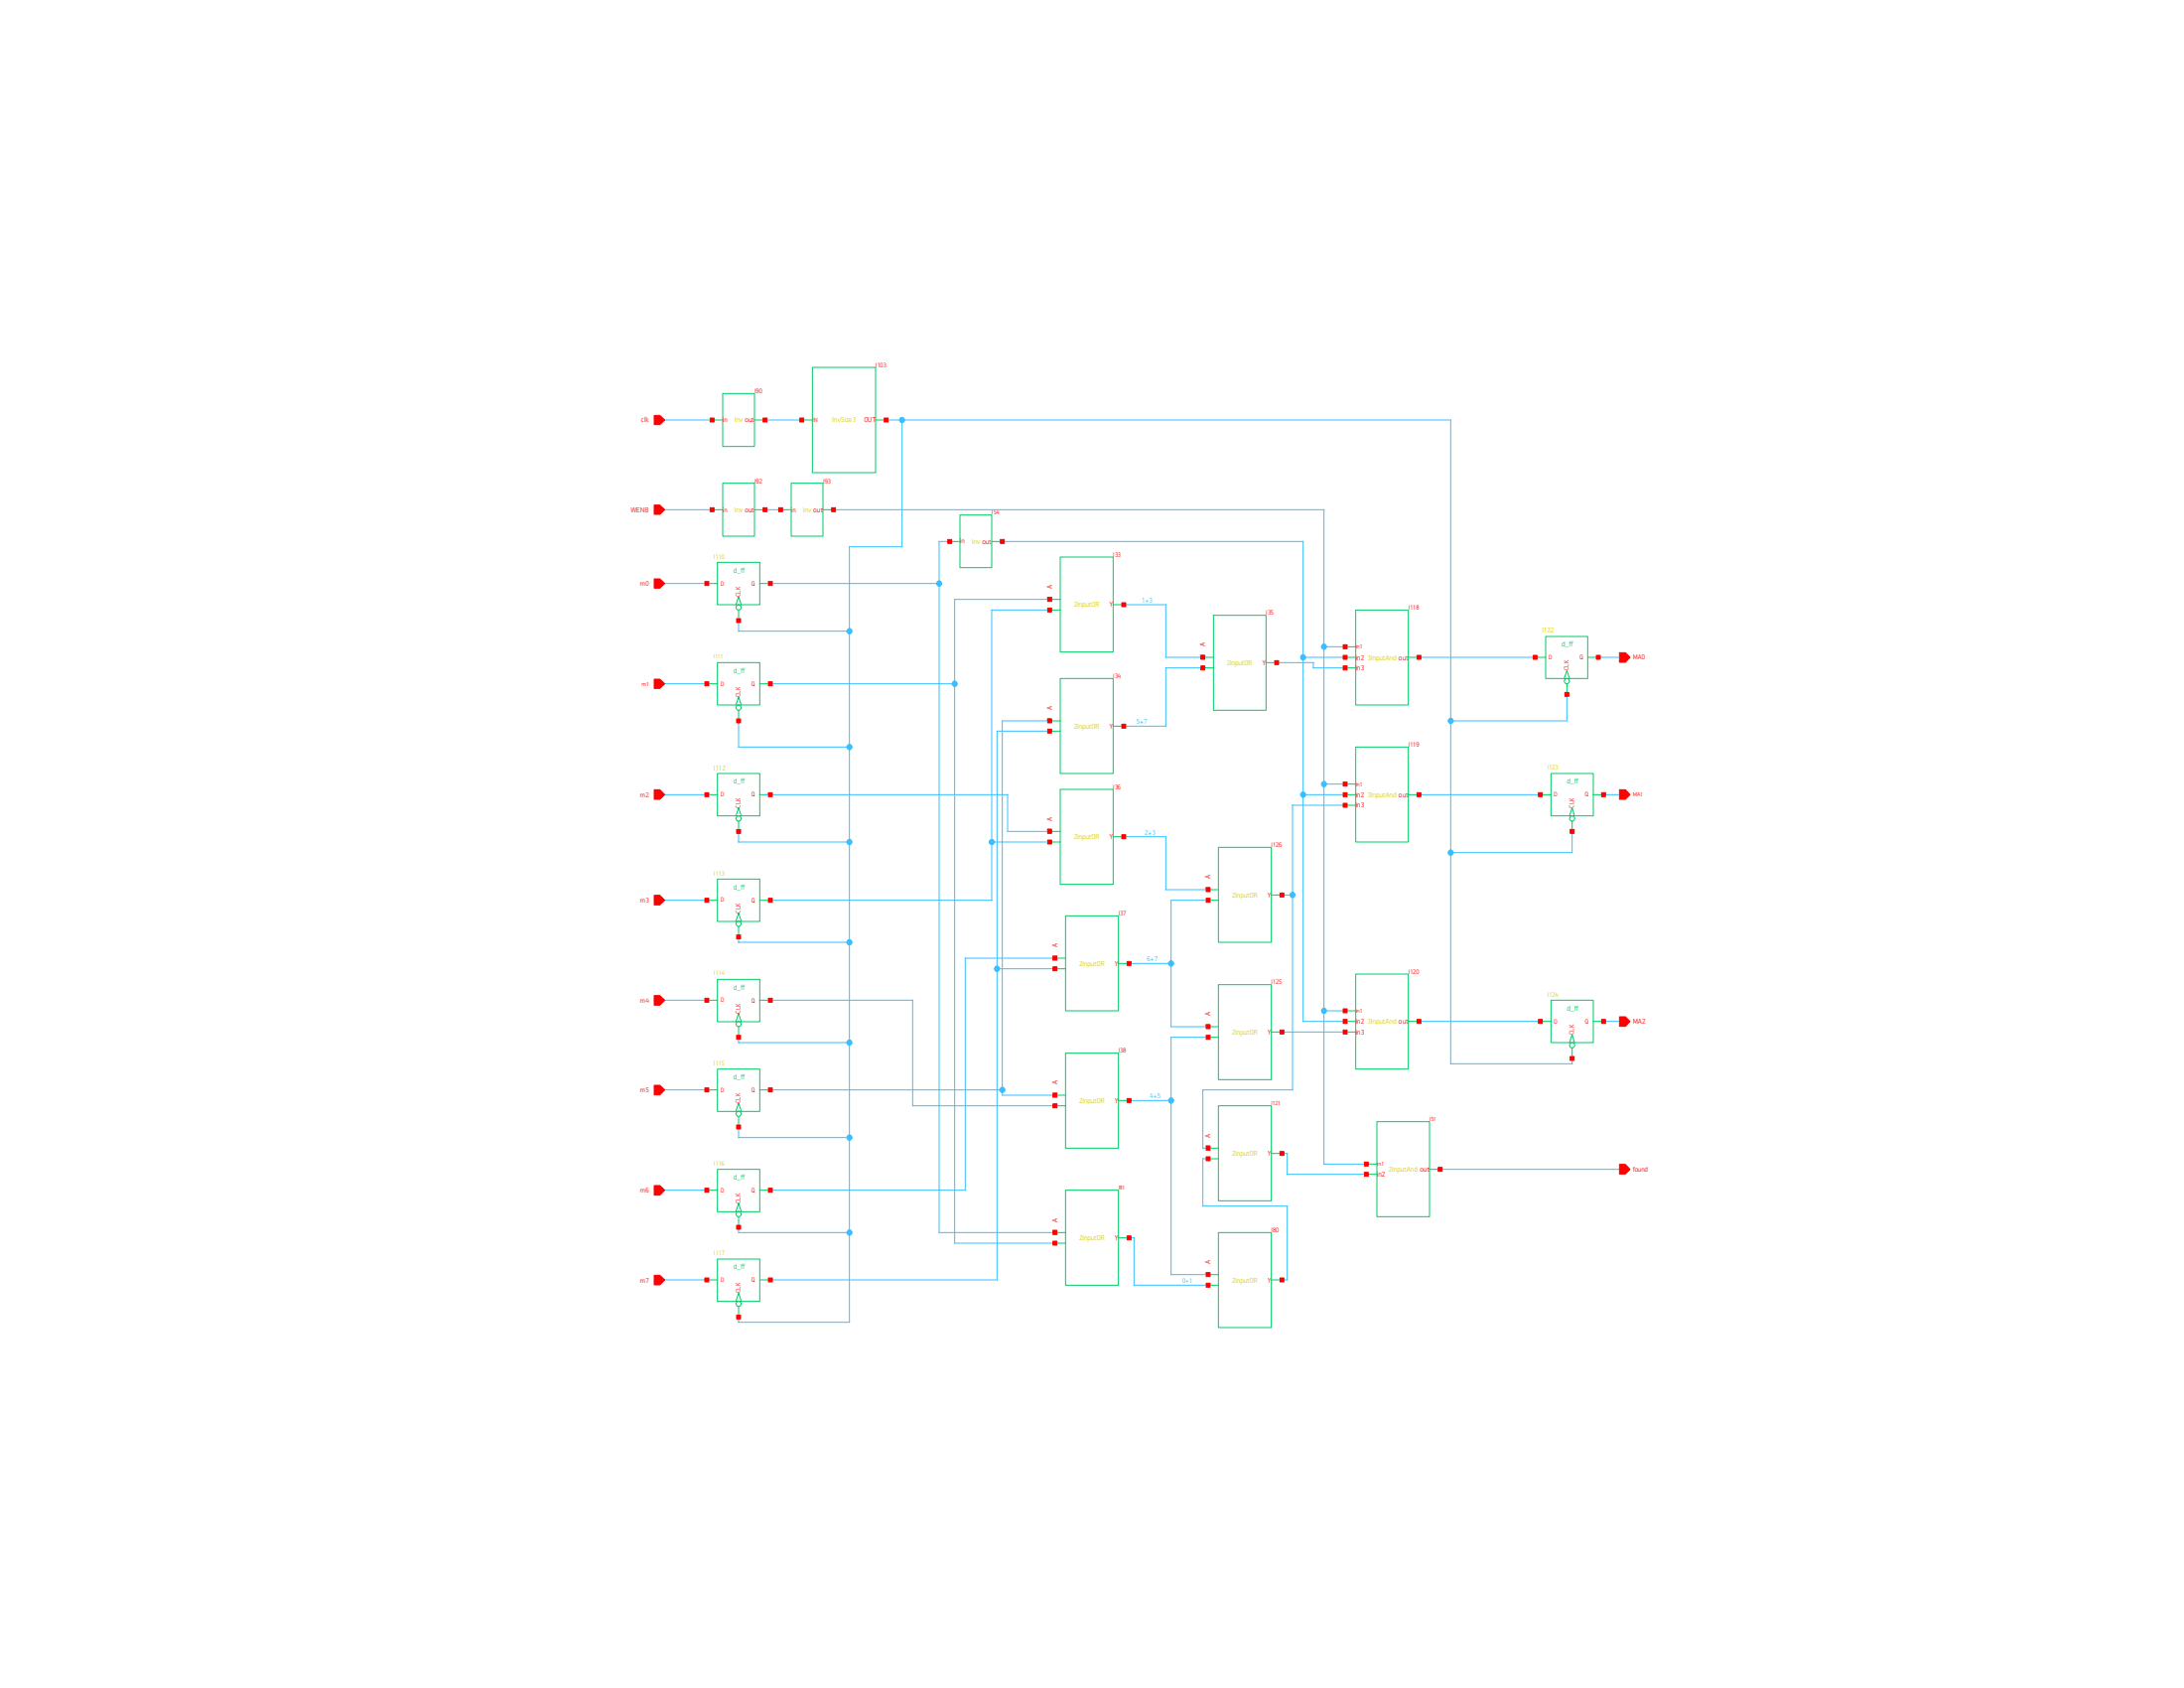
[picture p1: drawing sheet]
<svg xmlns="http://www.w3.org/2000/svg" width="279mm" height="216mm" viewBox="0 0 279 216" stroke-linecap="round" stroke-linejoin="round" font-family="sans-serif">
<g fill="none" stroke="#0c6" stroke-width=".13">
<path d="M91.1 53.7h1.4M92.5 50.3h4v6.8h-4zM96.5 53.7h1.4M102.6 53.7h1.3M103.9 47h8.1v13.5h-8.1zM112 53.7h1.4M90.4 74.6h1.4M91.1 65.2h1.4M91.8 71.9h5.4v5.4h-5.4zM92.5 61.8h4v6.8h-4zM94.1 77.3l.4-1 .3 1M94.5 78v1.4"/>
<path d="M96.5 65.2h1.4M97.2 74.6h1.4M99.9 65.2h1.3M101.2 61.8h4.1v6.8h-4.1zM105.3 65.2h1.3M121.5 69.3h1.3M122.8 65.9h4.1v6.7h-4.1zM126.9 69.3h1.3M134.3 78h1.3M134.3 76.7h1.3M135.6 71.2h6.8v12.2h-6.8zM142.4 77.3h1.4"/>
<path d="M155.2 78.7h6.8v12.1h-6.8zM173.4 78h6.8v12.2h-6.8zM90.4 87.5h1.4M91.8 98.9h5.4v5.5h-5.4zM91.8 84.8h5.4v5.4h-5.4zM94.1 90.2l.4-1 .3 1M94.5 90.8v1.4M97.2 87.5h1.4M134.3 93.5h1.3M134.3 92.2h1.3M135.6 86.8h6.8v12.1h-6.8zM142.4 92.9h1.4"/>
<path d="M153.9 84.1h1.3M153.9 85.4h1.3M162 84.8h1.3M172.1 84.1h1.3M172.1 85.4h1.3M172.1 82.7h1.3M173.4 95.5h6.8v12.2h-6.8zM180.2 84.1h1.3M196.4 84.1h1.3M197.7 81.4h5.4v5.4h-5.4zM198.4 98.9h5.4v5.5h-5.4zM200.1 86.8l.3-1 .4 1"/>
<path d="M200.4 87.5v1.3M203.1 84.1h1.4M90.4 101.6h1.4M90.4 115.1h1.4M91.8 112.4h5.4v5.5h-5.4zM94.1 104.4l.4-1.1 .3 1.1M94.1 117.8l.4-1 .3 1M94.5 105v1.3M94.5 118.5v1.3M97.2 101.6h1.4M97.2 115.1h1.4M134.3 107.7h1.3"/>
<path d="M134.3 106.3h1.3M135.6 101h6.8v12.1h-6.8zM136.3 117.1h6.8v12.2h-6.8zM142.4 107h1.4M154.6 115.1h1.3M154.6 113.8h1.3M155.9 108.4h6.7v12.1h-6.7zM162.6 114.5h1.4M172.1 101.6h1.3M172.1 103h1.3M172.1 100.3h1.3M180.2 101.6h1.3"/>
<path d="M197.1 101.6h1.3M200.8 104.4l.3-1.1 .3 1.1M201.1 105v1.3M203.8 101.6h1.3M90.4 127.9h1.4M90.4 139.4h1.4M91.8 125.3h5.4v5.4h-5.4zM91.8 136.7h5.4v5.5h-5.4zM94.1 130.6l.4-1 .3 1M94.5 131.3v1.4M97.2 127.9h1.4M97.2 139.4h1.4"/>
<path d="M135 123.9h1.3M135 122.6h1.3M136.3 134.7h6.8v12.2h-6.8zM143.1 123.2h1.3M154.6 132.7h1.3M154.6 131.3h1.3M155.9 125.9h6.7v12.2h-6.7zM162.6 132h1.4M172.1 130.6h1.3M172.1 132h1.3M172.1 129.3h1.3M173.4 124.6h6.8v12.1h-6.8z"/>
<path d="M180.2 130.6h1.3M197.1 130.6h1.3M198.4 127.9h5.4v5.4h-5.4zM200.8 133.3l.3-1 .3 1M201.1 134v1.4M203.8 130.6h1.3M90.4 152.2h1.4M91.8 149.6h5.4v5.4h-5.4zM94.1 154.9l.4-1 .3 1M94.1 142.1l.4-1 .3 1M94.5 142.8v1.3M94.5 155.6v1.4"/>
<path d="M97.2 152.2h1.4M135 159h1.3M135 157.6h1.3M135 141.4h1.3M135 140.1h1.3M136.3 152.2h6.8v12.2h-6.8zM143.1 158.3h1.3M143.1 140.8h1.3M154.6 148.2h1.3M154.6 146.9h1.3M155.9 141.4h6.7v12.2h-6.7zM155.9 157.6h6.7v12.2h-6.7z"/>
<path d="M162.6 147.5h1.4M174.8 150.2h1.3M174.8 148.9h1.3M176.1 143.5h6.8v12.1h-6.8zM182.9 149.6h1.3M90.4 163.7h1.4M91.8 161h5.4v5.5h-5.4zM94.1 166.4l.4-1 .3 1M94.5 167.1v1.3M97.2 163.7h1.4M154.6 164.4h1.3M154.6 163h1.3"/>
<path d="M162.6 163.7h1.4"/>
<circle cx="94.5" cy="77.7" r=".34"/>
<circle cx="94.5" cy="90.5" r=".34"/>
<circle cx="200.4" cy="87.1" r=".34"/>
<circle cx="94.5" cy="104.7" r=".34"/>
<circle cx="94.5" cy="118.2" r=".34"/>
<circle cx="201.1" cy="104.7" r=".34"/>
<circle cx="94.5" cy="131" r=".34"/>
<circle cx="201.1" cy="133.7" r=".34"/>
<circle cx="94.5" cy="155.3" r=".34"/>
<circle cx="94.5" cy="142.5" r=".34"/>
<circle cx="94.5" cy="166.8" r=".34"/>
</g>
<g fill="none" stroke="#39bfff" stroke-width=".13">
<path d="M84.4 53.7h6.7M97.9 53.7h4.7M113.4 53.7h72.2v82.4h15.5v-.7M115.4 53.7v16.2h-6.7v99.2h-14.2v-.7M84.4 65.2h6.7M84.4 74.6h6M94.5 79.4v1.3h14.2M97.9 65.2h2M98.6 74.6h21.5M106.6 65.2h62.8v83.7h5.4M121.5 69.3h-1.4v88.3h14.9M128.2 69.3h38.5v61.3h5.4"/>
<path d="M134.3 78h-7.4v37.1h-28.3M134.3 76.7h-12.2v82.3h12.9M143.8 77.3h5.3v6.8h4.8M84.4 87.5h6M94.5 92.2v3.3h14.2M98.6 87.5h23.5M134.3 92.2h-6.1v47.9h6.8M134.3 93.5h-6.7v70.2h-29M153.9 85.4h-4.8v7.5h-5.3M163.3 84.8h4.7v.6h4.1M166.7 84.1h5.4M169.4 82.7h2.7"/>
<path d="M181.5 84.1h14.9M200.4 88.8v3.4h-14.8M204.5 84.1h3.4M84.4 115.1h6M84.4 101.6h6M94.5 106.3v1.4h14.2M94.5 119.8v.7h14.2M97.9 101.6h31v4.7h5.4M126.9 107.7h7.4M143.8 107h5.3v6.8h5.5M154.6 115.1h-4.8v16.2h4.8M164 114.5h1.4"/>
<path d="M166.7 101.6h5.4M169.4 100.3h2.7M172.1 103h-6.7v36.4h-11.5v7.5h.7M181.5 101.6h15.6M201.1 106.3v2.8h-15.5M205.1 101.6h2.8M83.7 127.9h6.7M84.4 139.4h6M94.5 132.7v.6h14.2M98.6 127.9h18.2v13.5h18.2M98.6 139.4h29.6M127.6 123.9h7.4"/>
<path d="M135 122.6h-11.5v29.6h-24.9M144.4 123.2h5.4M154.6 132.7h-4.8v30.3h4.8M164 132h8.1M169.4 129.3h2.7M181.5 130.6h15.6M205.1 130.6h2.8M84.4 152.2h6M94.5 144.1v1.4h14.2M94.5 157v.6h14.2M144.4 158.3h.7v6.1h9.5M144.4 140.8h5.4"/>
<path d="M154.6 148.2h-.7v6.1h10.8v9.4h-.7M164 147.5h.7v2.7h10.1M184.2 149.6h23.7M84.4 163.7h6"/>
</g>
<g fill="#39bfff" stroke="#39bfff" stroke-width=".13">
<circle cx="185.6" cy="109.1" r=".34"/>
<circle cx="185.6" cy="92.2" r=".34"/>
<circle cx="127.6" cy="123.9" r=".34"/>
<circle cx="122.1" cy="87.5" r=".34"/>
<circle cx="149.8" cy="140.8" r=".34"/>
<circle cx="108.7" cy="157.7" r=".34"/>
<circle cx="108.7" cy="95.6" r=".34"/>
<circle cx="128.2" cy="139.4" r=".34"/>
<circle cx="149.8" cy="123.2" r=".34"/>
<circle cx="108.7" cy="145.5" r=".34"/>
<circle cx="169.4" cy="129.3" r=".34"/>
<circle cx="108.7" cy="120.5" r=".34"/>
<circle cx="108.7" cy="107.7" r=".34"/>
<circle cx="108.7" cy="80.7" r=".34"/>
<circle cx="126.9" cy="107.7" r=".34"/>
<circle cx="165.4" cy="114.5" r=".34"/>
<circle cx="169.4" cy="100.3" r=".34"/>
<circle cx="166.7" cy="101.7" r=".34"/>
<circle cx="108.7" cy="133.4" r=".34"/>
<circle cx="169.4" cy="82.7" r=".34"/>
<circle cx="120.1" cy="74.6" r=".34"/>
<circle cx="115.4" cy="53.7" r=".34"/>
<circle cx="166.7" cy="84.1" r=".34"/>
</g>
<g fill="#f00" stroke="#f00" stroke-width=".13">
<path d="M97.6 64.9h.5v.5h-.5z"/>
<path d="M90.8 64.9h.6v.5h-.6z"/>
<path d="M97.6 53.5h.5v.5h-.5z"/>
<path d="M90.8 53.5h.6v.5h-.6z"/>
<path d="M106.4 64.9h.5v.5h-.5z"/>
<path d="M99.6 64.9h.5v.5h-.5z"/>
<path d="M128 69h.5v.5h-.5z"/>
<path d="M121.2 69h.6v.5h-.6z"/>
<path d="M83.7 64.6h.7l.6 .6-.6 .6h-.7z"/>
<path d="M83.7 53.1h.7l.6 .6-.6 .6h-.7z"/>
<path d="M83.7 86.9h.7l.6 .6-.6 .6h-.7z"/>
<path d="M83.7 101h.7l.6 .6-.6 .6h-.7z"/>
<path d="M83.7 114.5h.7l.6 .6-.6 .6h-.7z"/>
<path d="M83.7 127.3h.7l.6 .6-.6 .7h-.7z"/>
<path d="M83.7 138.8h.7l.6 .6-.6 .6h-.7z"/>
<path d="M83.7 151.6h.7l.6 .6-.6 .7h-.7z"/>
<path d="M83.7 163.1h.7l.6 .6-.6 .6h-.7z"/>
<path d="M83.7 74h.7l.6 .6-.6 .6h-.7z"/>
<path d="M207.2 148.9h.7l.6 .7-.6 .6h-.7z"/>
<path d="M207.2 130h.7l.6 .6-.6 .7h-.7z"/>
<path d="M207.2 83.5h.7l.6 .6-.6 .6h-.7z"/>
<path d="M207.2 101h.7l.6 .6-.6 .6h-.7z"/>
<path d="M184 149.3h.5v.5h-.5z"/>
<path d="M174.5 149.9h.5v.6h-.5z"/>
<path d="M174.5 148.6h.5v.5h-.5z"/>
<path d="M196.8 130.4h.5v.5h-.5z"/>
<path d="M200.9 135.1h.5v.5h-.5z"/>
<path d="M204.9 130.4h.5v.5h-.5z"/>
<path d="M196.8 101.4h.5v.5h-.5z"/>
<path d="M200.9 106.1h.5v.5h-.5z"/>
<path d="M204.9 101.4h.5v.5h-.5z"/>
<path d="M90.2 152h.5v.5h-.5z"/>
<path d="M94.2 156.7h.5v.5h-.5z"/>
<path d="M98.3 152h.5v.5h-.5z"/>
<path d="M90.2 127.7h.5v.5h-.5z"/>
<path d="M94.2 132.4h.5v.5h-.5z"/>
<path d="M98.3 127.7h.5v.5h-.5z"/>
<path d="M90.2 101.4h.5v.5h-.5z"/>
<path d="M94.2 106.1h.5v.5h-.5z"/>
<path d="M98.3 101.4h.5v.5h-.5z"/>
<path d="M90.2 139.1h.5v.6h-.5z"/>
<path d="M94.2 143.9h.5v.5h-.5z"/>
<path d="M98.3 139.1h.5v.6h-.5z"/>
<path d="M90.2 74.4h.5v.5h-.5z"/>
<path d="M94.2 79.1h.5v.5h-.5z"/>
<path d="M98.3 74.4h.5v.5h-.5z"/>
<path d="M90.2 114.9h.5v.5h-.5z"/>
<path d="M94.2 119.6h.5v.5h-.5z"/>
<path d="M98.3 114.9h.5v.5h-.5z"/>
<path d="M90.2 87.2h.5v.5h-.5z"/>
<path d="M94.2 91.9h.5v.6h-.5z"/>
<path d="M98.3 87.2h.5v.5h-.5z"/>
<path d="M90.2 163.4h.5v.6h-.5z"/>
<path d="M94.2 168.2h.5v.5h-.5z"/>
<path d="M98.3 163.4h.5v.6h-.5z"/>
<path d="M196.1 83.8h.5v.5h-.5z"/>
<path d="M200.2 88.6h.5v.5h-.5z"/>
<path d="M204.2 83.8h.5v.5h-.5z"/>
<path d="M163.7 114.2h.6v.5h-.6z"/>
<path d="M154.3 113.5h.5v.5h-.5z"/>
<path d="M154.3 114.9h.5v.5h-.5z"/>
<path d="M163.7 131.7h.6v.5h-.6z"/>
<path d="M154.3 131.1h.5v.5h-.5z"/>
<path d="M154.3 132.4h.5v.5h-.5z"/>
<path d="M144.2 158.1h.5v.5h-.5z"/>
<path d="M134.7 157.4h.5v.5h-.5z"/>
<path d="M134.7 158.7h.5v.6h-.5z"/>
<path d="M144.2 140.5h.5v.5h-.5z"/>
<path d="M134.7 139.8h.5v.5h-.5z"/>
<path d="M134.7 141.2h.5v.5h-.5z"/>
<path d="M144.2 123h.5v.5h-.5z"/>
<path d="M134.7 122.3h.5v.5h-.5z"/>
<path d="M134.7 123.7h.5v.5h-.5z"/>
<path d="M143.5 106.8h.5v.5h-.5z"/>
<path d="M134 106.1h.5v.5h-.5z"/>
<path d="M134 107.4h.5v.5h-.5z"/>
<path d="M163.1 84.5h.5v.5h-.5z"/>
<path d="M153.6 83.8h.5v.5h-.5z"/>
<path d="M153.6 85.2h.5v.5h-.5z"/>
<path d="M143.5 92.6h.5v.5h-.5z"/>
<path d="M134 91.9h.5v.6h-.5z"/>
<path d="M134 93.3h.5v.5h-.5z"/>
<path d="M143.5 77.1h.5v.5h-.5z"/>
<path d="M134 76.4h.5v.5h-.5z"/>
<path d="M134 77.8h.5v.5h-.5z"/>
<path d="M163.7 147.3h.6v.5h-.6z"/>
<path d="M154.3 146.6h.5v.5h-.5z"/>
<path d="M154.3 148h.5v.5h-.5z"/>
<path d="M163.7 163.4h.6v.6h-.6z"/>
<path d="M154.3 162.8h.5v.5h-.5z"/>
<path d="M154.3 164.1h.5v.5h-.5z"/>
<path d="M181.3 83.8h.5v.5h-.5z"/>
<path d="M171.8 85.2h.5v.5h-.5z"/>
<path d="M171.8 83.8h.5v.5h-.5z"/>
<path d="M171.8 82.5h.5v.5h-.5z"/>
<path d="M181.3 101.4h.5v.5h-.5z"/>
<path d="M171.8 102.7h.5v.6h-.5z"/>
<path d="M171.8 101.4h.5v.5h-.5z"/>
<path d="M171.8 100h.5v.5h-.5z"/>
<path d="M181.3 130.4h.5v.5h-.5z"/>
<path d="M171.8 131.7h.5v.5h-.5z"/>
<path d="M171.8 130.4h.5v.5h-.5z"/>
<path d="M171.8 129h.5v.5h-.5z"/>
<path d="M113.1 53.5h.5v.5h-.5z"/>
<path d="M102.3 53.5h.5v.5h-.5z"/>
</g>
<g font-size=".9" fill="#f00">
<text x="92.5" y="54">i</text>
<text x="92.6" y="54">n</text>
<text x="82" y="54">clk</text>
<text x="110.5" y="54">OUT</text>
<text x="80.7" y="65.5">WENB</text>
<text x="92.5" y="65.5">i</text>
<text x="92.6" y="65.5">n</text>
<text x="101.2" y="65.5">i</text>
<text x="101.4" y="65.5">n</text>
<text x="122.8" y="69.5">i</text>
<text x="123" y="69.5">n</text>
<text x="81.9" y="74.9">m0</text>
<text x="134.6" y="75.3" transform="rotate(-90 134.6 75.3)">A</text>
<text x="142" y="77.6">Y</text>
<text x="154.2" y="82.7" transform="rotate(-90 154.2 82.7)">A</text>
<text x="161.5" y="85.1">Y</text>
<text x="173.4" y="85.7">i</text>
<text x="173.4" y="84.4">i</text>
<text x="173.6" y="85.7">n3</text>
<text x="173.6" y="84.4">n2</text>
<text x="208.9" y="84.4">MA0</text>
<text x="134.6" y="90.8" transform="rotate(-90 134.6 90.8)">A</text>
<text x="142" y="93.2">Y</text>
<text x="81.9" y="101.9">m2</text>
<text x="173.4" y="101.9">i</text>
<text x="173.6" y="101.9">n2</text>
<text x="134.6" y="105" transform="rotate(-90 134.6 105)">A</text>
<text x="142" y="107.3">Y</text>
<text x="173.4" y="103.3">i</text>
<text x="173.6" y="103.3">n3</text>
<text x="154.8" y="112.4" transform="rotate(-90 154.8 112.4)">A</text>
<text x="81.9" y="115.4">m3</text>
<text x="162.2" y="114.7">Y</text>
<text x="135.3" y="121.2" transform="rotate(-90 135.3 121.2)">A</text>
<text x="142.7" y="123.5">Y</text>
<text x="81.9" y="128.2">m4</text>
<text x="154.8" y="130" transform="rotate(-90 154.8 130)">A</text>
<text x="173.4" y="130.9">i</text>
<text x="173.6" y="130.9">n2</text>
<text x="208.9" y="130.9">MA2</text>
<text x="162.2" y="132.3">Y</text>
<text x="173.4" y="132.3">i</text>
<text x="173.6" y="132.3">n3</text>
<text x="81.9" y="139.7">m5</text>
<text x="135.3" y="138.7" transform="rotate(-90 135.3 138.7)">A</text>
<text x="142.7" y="141.1">Y</text>
<text x="154.8" y="145.5" transform="rotate(-90 154.8 145.5)">A</text>
<text x="162.2" y="147.8">Y</text>
<text x="208.9" y="149.8">found</text>
<text x="81.9" y="152.5">m6</text>
<text x="176.1" y="150.5">i</text>
<text x="176.3" y="150.5">n2</text>
<text x="135.3" y="156.3" transform="rotate(-90 135.3 156.3)">A</text>
<text x="142.7" y="158.6">Y</text>
<text x="154.8" y="161.7" transform="rotate(-90 154.8 161.7)">A</text>
<text x="81.9" y="164">m7</text>
<text x="162.2" y="164">Y</text>
</g>
<g font-size=".9" fill="#d9cc00">
<text x="94" y="54">Inv out</text>
<text x="106.5" y="54">InvSize3</text>
<text x="94" y="65.5">Inv out</text>
<text x="102.7" y="65.5">Inv out</text>
<text x="124.3" y="69.6">Inv out</text>
<text x="137.4" y="77.6">2inputOR</text>
<text x="197.3" y="80.9">I122</text>
<text x="157" y="85.1">2inputOR</text>
<text x="174.9" y="84.4">3InputAnd out</text>
<text x="137.4" y="93.2">2inputOR</text>
<text x="91.3" y="98.5">I112</text>
<text x="174.9" y="101.9">3InputAnd out</text>
<text x="137.4" y="107.3">2inputOR</text>
<text x="157.6" y="114.7">2inputOR</text>
<text x="138.1" y="123.5">2inputOR</text>
<text x="174.9" y="130.9">3InputAnd out</text>
<text x="157.6" y="132.3">2inputOR</text>
<text x="138.1" y="141.1">2inputOR</text>
<text x="157.6" y="147.8">2inputOR</text>
<text x="177.7" y="149.8">2InputAnd out</text>
<text x="138.1" y="158.6">2inputOR</text>
<text x="157.6" y="164">2inputOR</text>
</g>
<g font-size=".9" fill="#0c6">
<text x="93.8" y="73.3">d_ff</text>
<text x="199.8" y="82.7">d_ff</text>
<text x="93.8" y="86.1">d_ff</text>
<text x="93.8" y="100.2">d_ff</text>
<text x="200.5" y="100.2">d_ff</text>
<text x="93.8" y="113.7">d_ff</text>
<text x="93.8" y="126.6">d_ff</text>
<text x="200.5" y="129.3">d_ff</text>
<text x="93.8" y="138">d_ff</text>
<text x="93.8" y="150.9">d_ff</text>
<text x="93.8" y="162.3">d_ff</text>
</g>
<g font-size=".9" fill="#39bfff">
<text x="146.1" y="77.1">1+3</text>
<text x="145.4" y="92.6">5+7</text>
<text x="146.5" y="106.7">2+3</text>
<text x="146.8" y="123">6+7</text>
<text x="147.1" y="140.5">4+5</text>
</g>
<g font-size=".8" fill="#f00">
<text x="112" y="46.9">I103</text>
<text x="96.5" y="50.3">I90</text>
<text x="103.9" y="54">I</text>
<text x="104.1" y="54">N</text>
<text x="96.5" y="61.8">I92</text>
<text x="105.3" y="61.8">I93</text>
<text x="126.9" y="65.8">I54</text>
<text x="142.4" y="71.2">I33</text>
<text x="92.2" y="74.9">D</text>
<text x="94.7" y="76.3" transform="rotate(-90 94.7 76.3)">CLK</text>
<text x="96.1" y="74.9">Q</text>
<text x="134.5" y="76.7" transform="rotate(-90 134.5 76.7)">B</text>
<text x="180.2" y="78">I118</text>
<text x="162" y="78.6">I35</text>
<text x="173.4" y="83">i</text>
<text x="173.6" y="83">n1</text>
<text x="82.1" y="87.7">m1</text>
<text x="92.2" y="87.7">D</text>
<text x="94.7" y="89.2" transform="rotate(-90 94.7 89.2)">CLK</text>
<text x="96.1" y="87.7">Q</text>
<text x="142.4" y="86.7">I34</text>
<text x="154.1" y="84.1" transform="rotate(-90 154.1 84.1)">B</text>
<text x="198.1" y="84.3">D</text>
<text x="200.7" y="85.8" transform="rotate(-90 200.7 85.8)">CLK</text>
<text x="202.1" y="84.3">Q</text>
<text x="134.5" y="92.2" transform="rotate(-90 134.5 92.2)">B</text>
<text x="180.2" y="95.5">I119</text>
<text x="92.2" y="101.9">D</text>
<text x="96.1" y="101.9">Q</text>
<text x="142.4" y="100.9">I36</text>
<text x="173.4" y="100.5">i</text>
<text x="173.6" y="100.5">n1</text>
<text x="198.8" y="101.9">D</text>
<text x="202.7" y="101.9">Q</text>
<text x="208.9" y="101.9">MA1</text>
<text x="94.7" y="103.3" transform="rotate(-90 94.7 103.3)">CLK</text>
<text x="134.5" y="106.3" transform="rotate(-90 134.5 106.3)">B</text>
<text x="201.4" y="103.3" transform="rotate(-90 201.4 103.3)">CLK</text>
<text x="154.8" y="113.8" transform="rotate(-90 154.8 113.8)">B</text>
<text x="162.6" y="108.3">I126</text>
<text x="92.2" y="115.4">D</text>
<text x="94.7" y="116.8" transform="rotate(-90 94.7 116.8)">CLK</text>
<text x="96.1" y="115.4">Q</text>
<text x="143.1" y="117.1">I37</text>
<text x="135.2" y="122.6" transform="rotate(-90 135.2 122.6)">B</text>
<text x="162.6" y="125.9">I125</text>
<text x="180.2" y="124.5">I120</text>
<text x="92.2" y="128.2">D</text>
<text x="94.7" y="129.6" transform="rotate(-90 94.7 129.6)">CLK</text>
<text x="96.1" y="128.2">Q</text>
<text x="154.8" y="131.3" transform="rotate(-90 154.8 131.3)">B</text>
<text x="173.4" y="129.5">i</text>
<text x="173.6" y="129.5">n1</text>
<text x="198.8" y="130.9">D</text>
<text x="202.7" y="130.9">Q</text>
<text x="143.1" y="134.6">I38</text>
<text x="201.4" y="132.3" transform="rotate(-90 201.4 132.3)">CLK</text>
<text x="92.2" y="139.7">D</text>
<text x="94.7" y="141.1" transform="rotate(-90 94.7 141.1)">CLK</text>
<text x="96.1" y="139.7">Q</text>
<text x="135.2" y="140.1" transform="rotate(-90 135.2 140.1)">B</text>
<text x="162.6" y="141.4">I121</text>
<text x="182.9" y="143.4">I51</text>
<text x="154.8" y="146.9" transform="rotate(-90 154.8 146.9)">B</text>
<text x="176.1" y="149.1">i</text>
<text x="176.3" y="149.1">n1</text>
<text x="92.2" y="152.5">D</text>
<text x="94.7" y="153.9" transform="rotate(-90 94.7 153.9)">CLK</text>
<text x="96.1" y="152.5">Q</text>
<text x="143.1" y="152.2">I81</text>
<text x="135.2" y="157.6" transform="rotate(-90 135.2 157.6)">B</text>
<text x="162.6" y="157.6">I80</text>
<text x="92.2" y="164">D</text>
<text x="94.7" y="165.4" transform="rotate(-90 94.7 165.4)">CLK</text>
<text x="96.1" y="164">Q</text>
<text x="154.8" y="163" transform="rotate(-90 154.8 163)">B</text>
</g>
<g font-size=".8" fill="#d9cc00">
<text x="91.3" y="71.5">I110</text>
<text x="91.3" y="84.2">I111</text>
<text x="198" y="98.4">I123</text>
<text x="91.3" y="112">I113</text>
<text x="91.3" y="124.8">I114</text>
<text x="198" y="127.5">I124</text>
<text x="91.3" y="136.2">I115</text>
<text x="91.3" y="149.1">I116</text>
<text x="91.3" y="160.5">I117</text>
</g>
<text font-size=".8" fill="#39bfff" x="151.3" y="164.1">0+1</text>
</svg>
